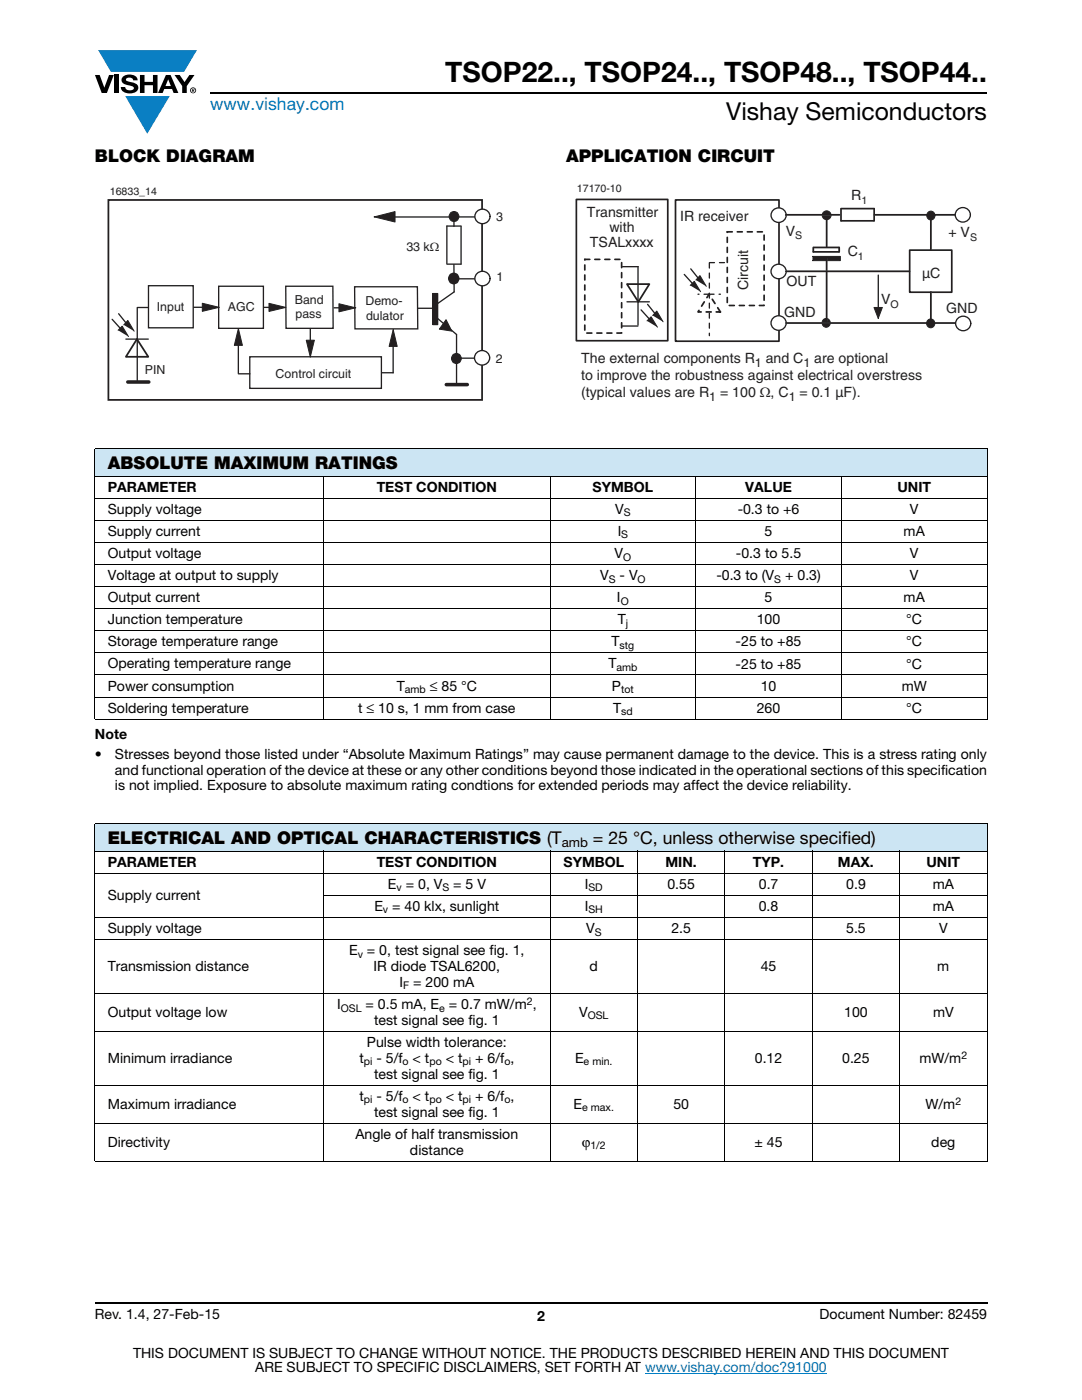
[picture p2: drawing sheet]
<svg xmlns="http://www.w3.org/2000/svg" width="216mm" height="279mm" viewBox="0 0 216 279" stroke-linecap="round" stroke-linejoin="round" font-family="sans-serif">
<g fill="#0a7fc3">
<path d="M19.6 10h19.7l-2.6 4.3h-1.1h-13.5z"/>
<path d="M25 19.2h8.9l-4.5 7.5z"/>
</g>
<g fill="#000">
<path d="M18.9 15h1l.9 2.5 1-2.5h.9l-1.4 3.6h-1zM22.9 15h.9v3.6h-.9zM24.6 15.3a2.1 2.1 0 0 1 2.8 .3l.1 .4h-.9a.79 .79 0 0 0-.7-.5 .79 .79 0 0 0-.8 .4l.3 .3 1 .2a1.08 1.08 0 0 1 1.2 1 1.08 1.08 0 0 1-1.1 1.2 1.73 1.73 0 0 1-2.4-1.2h.9a.96 .96 0 0 0 .8 .6 .96 .96 0 0 0 .9-.4 1.31 1.31 0 0 0-1.2-.6 1.03 1.03 0 0 1-1.1-.6 1.03 1.03 0 0 1 .2-1.1zM27.9 15h.9v1.3h1.7v-1.3h.9v3.6h-.9v-1.6h-1.7v1.6h-.9zM34.8 15h1.1l.9 1.4 1-1.4h1l-1.5 2.2v1.4h-.9v-1.4z"/>
<path d="M33.6 15.9l.5 1.3h-1.1zM33.1 15l-1.6 3.6h1l.3-.8h1.5l.3 .8h1l-1.6-3.6z"/>
<path d="M38.4 17.8h.2v.2h-.2zM38.3 17.7v.7h.1v-.3l.4 .3-.2-.3 .2-.2-.1-.2z"/>
<path d="M38.1 18a.46 .46 0 0 1 .9 0 .46 .46 0 0 1-.9 0zM37.9 18a.6 .6 0 0 0 1.2 0 .6 .6 0 0 0-1.2 0z"/>
</g>
<path d="M42 18.6h155M18.9 260h178.1" fill="none" stroke="#000" stroke-width=".36"/>
<path d="M128.7 274h36.3" fill="none" stroke="#007ec4" stroke-width=".2"/>
<path d="M21.5 37.1h78.9v42.9h-78.9z" fill="#fff"/>
<path d="M83.3 61.5h3.2" fill="none" stroke="#231f20" stroke-width=".26"/>
<path d="M86.3 58.6h1.1v6.2h-1.1z" fill="#231f20"/>
<path d="M86.3 58.6h1.1v6.2h-1.1z" fill="none" stroke="#231f20" stroke-width=".2"/>
<path d="M90.6 58.3l-3.5 2.5M87 63.3l4.1 3.5" fill="none" stroke="#231f20" stroke-width=".26"/>
<path d="M89 63.8l1.2 2.3-2.5-.4z" fill="#231f20"/>
<path d="M89 63.8l1.2 2.3-2.5-.4z" fill="none" stroke="#231f20" stroke-width=".2"/>
<path d="M90.6 52.8v5.5M91.1 71.5h4.2M91.1 66.8v9.7" fill="none" stroke="#231f20" stroke-width=".26"/>
<circle cx="91.1" cy="71.5" r=".99" fill="#231f20"/>
<circle cx="91.1" cy="71.5" r=".99" fill="none" stroke="#231f20" stroke-width=".2"/>
<path d="M90.6 55.6h4.2" fill="none" stroke="#231f20" stroke-width=".26"/>
<circle cx="90.5" cy="55.6" r=".99" fill="#231f20"/>
<circle cx="90.5" cy="55.6" r=".99" fill="none" stroke="#231f20" stroke-width=".34"/>
<path d="M90.6 43.3h4.2" fill="none" stroke="#231f20" stroke-width=".26"/>
<circle cx="90.6" cy="43.2" r=".99" fill="#231f20"/>
<circle cx="90.6" cy="43.2" r=".99" fill="none" stroke="#231f20" stroke-width=".2"/>
<path d="M74.6 43.3l4.2-1.1v2.1z" fill-rule="evenodd" fill="#231f20"/>
<path d="M74.6 43.3l4.2-1.1v2.1z" fill="none" stroke="#231f20" stroke-width=".2"/>
<path d="M70.8 57.2h12.5l.1 8.4h-12.6z" fill="none" stroke="#231f20" stroke-width=".26"/>
<path d="M21.6 39.9h74.6v39.9h-74.6z" fill="none" stroke="#231f20" stroke-width=".35"/>
<circle cx="96.3" cy="55.6" r="1.48" fill="#fff"/>
<circle cx="96.3" cy="55.6" r="1.48" fill="none" stroke="#231f20" stroke-width=".26"/>
<circle cx="96.3" cy="43.2" r="1.48" fill="#fff"/>
<g fill="none" stroke="#231f20" stroke-width=".26">
<path d="M43.6 57.1h9v8.4h-9zM57 57.1h9.4l.1 8.4h-9.4z"/>
<circle cx="96.3" cy="43.2" r="1.48"/>
</g>
<circle cx="96.2" cy="71.4" r="1.48" fill="#fff"/>
<g fill="none" stroke="#231f20" stroke-width=".26">
<path d="M29.6 57h9v8.4h-9zM25.1 67.7h4.5M27.4 61.5v14.4"/>
<circle cx="96.2" cy="71.4" r="1.48"/>
</g>
<path d="M25.5 76.2h4.2" fill="none" stroke="#231f20" stroke-width=".2"/>
<path d="M25.5 76.2h4.2" fill="none" stroke="#231f20" stroke-width=".71"/>
<path d="M27.3 67.7l2.3 3.5h-4.5z" fill="none" stroke="#231f20" stroke-width=".35"/>
<path d="M25.5 64l1.3 2.1-2.1-1.3z" fill="#231f20"/>
<path d="M24.7 64.8l.8-.8 1.3 2.1" fill="none" stroke="#231f20" stroke-width=".2"/>
<path d="M24.4 65.1l1.2 2.1-2-1.3z" fill="#231f20"/>
<path d="M23.6 65.9l.8-.8 1.2 2.1" fill="none" stroke="#231f20" stroke-width=".2"/>
<path d="M22.4 63.7l1.6 1.9M23.7 62.6l1.5 2" fill="none" stroke="#231f20" stroke-width=".26"/>
<path d="M40.4 60.5l3.3 .8-3.3 .8z" fill-rule="evenodd" fill="#231f20"/>
<path d="M40.4 60.5l3.3 .8-3.3 .8z" fill="none" stroke="#231f20" stroke-width=".2"/>
<path d="M38.7 61.3h2.5" fill="none" stroke="#231f20" stroke-width=".26"/>
<path d="M67.6 60.6l3.4 .8-3.4 .8z" fill-rule="evenodd" fill="#231f20"/>
<path d="M67.6 60.6l3.4 .8-3.4 .8z" fill="none" stroke="#231f20" stroke-width=".2"/>
<path d="M66.7 61.4h2.5" fill="none" stroke="#231f20" stroke-width=".26"/>
<path d="M53.7 60.5l3.4 .8-3.4 .9z" fill-rule="evenodd" fill="#231f20"/>
<path d="M53.7 60.5l3.4 .8-3.4 .9z" fill="none" stroke="#231f20" stroke-width=".2"/>
<path d="M49.8 71.2h26.3v6.3h-26.3zM52.7 61.3h2.5" fill="none" stroke="#231f20" stroke-width=".26"/>
<path d="M61.1 67.9h1.6l-.8 3.4z" fill-rule="evenodd" fill="#231f20"/>
<path d="M61.1 67.9h1.6l-.8 3.4z" fill="none" stroke="#231f20" stroke-width=".2"/>
<path d="M61.9 65.6v2.5" fill="none" stroke="#231f20" stroke-width=".26"/>
<path d="M47.6 65.5l.8 3.4h-1.6z" fill-rule="evenodd" fill="#231f20"/>
<path d="M47.6 65.5l.8 3.4h-1.6z" fill="none" stroke="#231f20" stroke-width=".2"/>
<path d="M47.6 68.7v5.8" fill="none" stroke="#231f20" stroke-width=".26"/>
<path d="M78.5 65.8l.8 3.3h-1.7z" fill-rule="evenodd" fill="#231f20"/>
<path d="M78.5 65.8l.8 3.3h-1.7zM89 76.8h4.2" fill="none" stroke="#231f20" stroke-width=".2"/>
<path d="M78 43.3h12.6v1.9M92 45.1h-2.8v7.6M92 45.2v7.5h-2.7M27.4 61.4h2.2M47.6 74.6h2.3M76.1 74.4h2.4M78.4 68.6v5.8" fill="none" stroke="#231f20" stroke-width=".26"/>
<path d="M89 76.8h4.2" fill="none" stroke="#231f20" stroke-width=".71"/>
<path d="M114.8 36.4h80.3v44.2h-80.3z" fill="#fff"/>
<path d="M141.5 58.7h2.2M141.5 58.7h-2.2M141.5 52.5v14.5" fill="none" stroke="#231f20" stroke-width=".26" stroke-dasharray="1 1"/>
<path d="M141.5 58.7l2.2 3.6h-4.4z" fill="none" stroke="#231f20" stroke-width=".35" stroke-dasharray="1 1"/>
<path d="M139.7 55l1.2 2.1-2-1.2z" fill="#231f20"/>
<path d="M138.9 55.9l.8-.9 1.2 2.1" fill="none" stroke="#231f20" stroke-width=".2"/>
<path d="M138.5 56.1l1.3 2.1-2.1-1.2z" fill="#231f20"/>
<path d="M137.7 57l.8-.9 1.3 2.1" fill="none" stroke="#231f20" stroke-width=".2"/>
<path d="M127.3 53.3v11.6M136.5 54.8l1.7 1.8M137.8 53.7l1.6 1.9M125.1 60.2h4.5" fill="none" stroke="#231f20" stroke-width=".26"/>
<path d="M141.6 52.4h3.6" fill="none" stroke="#231f20" stroke-width=".26" stroke-dasharray="1 1"/>
<path d="M125.1 56.7h4.5l-2.2 3.5z" fill="none" stroke="#231f20" stroke-width=".35"/>
<path d="M131.1 62.1l1.2 2.1-2.1-1.2z" fill="#231f20"/>
<path d="M130.2 63l.9-.9 1.2 2.1" fill="none" stroke="#231f20" stroke-width=".2"/>
<path d="M129.9 63.2l1.3 2.1-2.1-1.3z" fill="#231f20"/>
<path d="M129.1 64l.8-.8 1.3 2.1" fill="none" stroke="#231f20" stroke-width=".2"/>
<path d="M124.1 65.1h3.2M127.9 61.8l1.7 1.9M129.2 60.7l1.6 2" fill="none" stroke="#231f20" stroke-width=".26"/>
<path d="M167.8 41.6h6.6v2.5M167.8 41.7v2.4h6.6" fill="none" stroke="#231f20" stroke-width=".34"/>
<path d="M165 42.8v6.4" fill="none" stroke="#231f20" stroke-width=".35"/>
<circle cx="164.9" cy="43" r=".88" fill="#231f20"/>
<circle cx="164.9" cy="43" r=".88" fill="none" stroke="#231f20" stroke-width=".2"/>
<path d="M162.3 49.4v.9h5.1M162.4 49.4h5M167.4 49.4v.9" fill="none" stroke="#231f20" stroke-width=".35"/>
<path d="M162.2 51.2h5.5v.8h-5.5z" fill-rule="evenodd" fill="#231f20"/>
<path d="M162.2 51.2h5.5v.8h-5.5z" fill="none" stroke="#231f20" stroke-width=".2"/>
<circle cx="164.8" cy="64.4" r=".85" fill="#231f20"/>
<circle cx="164.8" cy="64.4" r=".85" fill="none" stroke="#231f20" stroke-width=".2"/>
<path d="M145.1 46.3h7.4v14.7h-7.4z" fill="none" stroke="#231f20" stroke-width=".34" stroke-dasharray="1 1"/>
<path d="M134.8 39.9h20.6v28.2h-20.6z" fill="none" stroke="#231f20" stroke-width=".34"/>
<circle cx="155.4" cy="54.2" r="1.48" fill="#fff"/>
<circle cx="155.4" cy="54.2" r="1.48" fill="none" stroke="#231f20" stroke-width=".26"/>
<circle cx="155.4" cy="64.5" r="1.48" fill="#fff"/>
<circle cx="155.4" cy="64.5" r="1.48" fill="none" stroke="#231f20" stroke-width=".26"/>
<circle cx="155.4" cy="42.9" r="1.48" fill="#fff"/>
<circle cx="155.4" cy="42.9" r="1.48" fill="none" stroke="#231f20" stroke-width=".26"/>
<path d="M156.8 42.9h10.7z" fill="#fff"/>
<path d="M156.8 42.9h10.7" fill="none" stroke="#231f20" stroke-width=".35"/>
<path d="M156.9 64.5h33.8z" fill="#fff"/>
<path d="M156.9 64.5h33.8" fill="none" stroke="#231f20" stroke-width=".35"/>
<path d="M164.9 51.5v12.6z" fill="#fff"/>
<path d="M164.9 51.5v12.6" fill="none" stroke="#231f20" stroke-width=".35"/>
<path d="M174.5 42.9h16.2z" fill="#fff"/>
<path d="M174.5 42.9h16.2" fill="none" stroke="#231f20" stroke-width=".35"/>
<path d="M156.9 54.1h24.6z" fill="#fff"/>
<path d="M156.9 54.1h24.6" fill="none" stroke="#231f20" stroke-width=".35"/>
<path d="M181.5 49.9h8.4v8.4h-8.4z" fill="none" stroke="#231f20" stroke-width=".34"/>
<path d="M124.2 53.2h3.2" fill="none" stroke="#231f20" stroke-width=".26"/>
<path d="M185.7 42.8v7z" fill="#fff"/>
<path d="M185.7 42.8v7" fill="none" stroke="#231f20" stroke-width=".35"/>
<path d="M185.7 58.3v6.2z" fill="#fff"/>
<path d="M185.7 58.3v6.2" fill="none" stroke="#231f20" stroke-width=".35"/>
<circle cx="185.7" cy="43" r=".85" fill="#231f20"/>
<circle cx="185.7" cy="43" r=".85" fill="none" stroke="#231f20" stroke-width=".2"/>
<circle cx="185.7" cy="64.6" r=".85" fill="#231f20"/>
<circle cx="185.7" cy="64.6" r=".85" fill="none" stroke="#231f20" stroke-width=".2"/>
<circle cx="192.1" cy="42.9" r="1.48" fill="#fff"/>
<circle cx="192.1" cy="42.9" r="1.48" fill="none" stroke="#231f20" stroke-width=".26"/>
<circle cx="192.2" cy="64.5" r="1.48" fill="#fff"/>
<circle cx="192.2" cy="64.5" r="1.48" fill="none" stroke="#231f20" stroke-width=".26"/>
<path d="M174.4 61.4h1.7l-.8 2.2z" fill-rule="evenodd" fill="#231f20"/>
<path d="M174.4 61.4h1.7l-.8 2.2z" fill="none" stroke="#231f20" stroke-width=".2"/>
<path d="M175.3 54.9v6.9" fill="none" stroke="#231f20" stroke-width=".26"/>
<path d="M115 39.8h18.2v28.2h-18.2z" fill="none" stroke="#231f20" stroke-width=".34"/>
<path d="M116.7 51.8h7.3v14.7h-7.3z" fill="none" stroke="#231f20" stroke-width=".34" stroke-dasharray="1 1"/>
<g fill="#cce5f3">
<path d="M18.9 89.5h178.1v5.5h-178.1z"/>
<path d="M18.9 164.3h178.1v5.5h-178.1z"/>
</g>
<g fill="none" stroke="#000" stroke-width=".2">
<path d="M18.9 89.5h178.1M18.9 95h178.1M18.9 99.4h178.1M18.9 89.6v53.8M64.6 94.9v48.7M109.8 94.9v48.7M138.8 94.9v48.7M167.9 94.9v48.7M197 89.6v53.8M18.9 103.8h178.1M18.9 108.2h178.1M18.9 112.7h178.1"/>
<path d="M18.9 117.1h178.1M18.9 121.5h178.1M18.9 125.9h178.1M18.9 130.3h178.1M18.9 134.7h178.1M18.9 139.1h178.1M18.9 143.5h178.1M18.9 164.3h178.1M18.9 169.8h178.1M18.9 174.3h178.1M18.9 164.4v67.3M64.5 178.7h132.5"/>
<path d="M64.6 169.8v62.1M109.8 169.8v62.1M127.2 169.8v62.1M144.7 169.8v62.1M162.1 169.8v62.1M179.5 169.8v62.1M197 164.4v67.3M18.9 183.1h178.1M18.9 187.5h178.1M18.9 198.2h178.1M18.9 205.8h178.1M18.9 216.6h178.1"/>
<path d="M18.9 224.2h178.1M18.9 231.8h178.1"/>
</g>
<text font-size="5.6" x="88.9" y="16.4">TSOP22.., TSOP24.., TSOP48.., TSOP44..</text>
<text font-size="4.9" x="144.9" y="24">Vishay Semiconductors</text>
<text font-size="3.5" fill="#007ec4" x="42" y="21.9">www.vishay.com</text>
<g font-size="3.5">
<text x="18.9" y="32.3">BLOCK DIAGRAM</text>
<text x="112.9" y="32.3">APPLICATION CIRCUIT</text>
<text x="21.5" y="93.6">ABSOLUTE MAXIMUM RATINGS</text>
<text x="21.5" y="168.5">ELECTRICAL AND OPTICAL CHARACTERISTICS (T</text>
<text x="118.3" y="168.5">= 25 °C, unless otherwise specified)</text>
</g>
<g font-size="2.8" fill="#231f20">
<text x="169.9" y="40">R</text>
<text x="117.1" y="43.3">Transmitter</text>
<text x="121.6" y="46.2">with</text>
<text x="135.7" y="44.1">IR receiver</text>
<text x="156.8" y="47.1">V</text>
<text x="189.2" y="47.4">+ V</text>
<text x="117.7" y="49.2">TSALxxxx</text>
<text x="169.1" y="51.1">C</text>
<text x="149.3" y="57.9" transform="rotate(-90 149.3 57.9)">Circuit</text>
<text x="156.9" y="57.1">OUT</text>
<text x="184" y="55.5">µC</text>
<text x="156.5" y="63.4">GND</text>
<text x="175.8" y="60.7">V</text>
<text x="188.8" y="62.4">GND</text>
<text x="116" y="72.5">The external components R</text>
<text x="116" y="75.9">to improve the robustness against electrical overstress</text>
<text x="152.8" y="72.5">and C</text>
<text x="162.5" y="72.5">are optional</text>
<text x="116" y="79.3">(typical values are R</text>
<text x="143.7" y="79.3">= 100 Ω, C</text>
<text x="159.5" y="79.3">= 0.1 µF).</text>
</g>
<g font-size="2.8">
<text x="21.5" y="98.1">PARAMETER</text>
<text x="75.2" y="98.1">TEST CONDITION</text>
<text x="118.2" y="98.1">SYMBOL</text>
<text x="148.7" y="98.1">VALUE</text>
<text x="179.1" y="98.1">UNIT</text>
<text x="21.5" y="107">Supply current</text>
<text x="21.5" y="102.6">Supply voltage</text>
<text x="122.8" y="102.6">V</text>
<text x="123.3" y="107">I</text>
<text x="147.2" y="102.6">-0.3 to +6</text>
<text x="152.6" y="107">5</text>
<text x="180.3" y="107">mA</text>
<text x="181.6" y="102.6">V</text>
<text x="21.5" y="111.4">Output voltage</text>
<text x="122.6" y="111.4">V</text>
<text x="146.9" y="111.4">-0.3 to 5.5</text>
<text x="181.6" y="111.4">V</text>
<text x="21.5" y="115.8">Voltage at output to supply</text>
<text x="119.8" y="115.8">V</text>
<text x="123.6" y="115.8">- V</text>
<text x="142.9" y="115.8">-0.3 to (V</text>
<text x="156.7" y="115.8">+ 0.3)</text>
<text x="181.6" y="115.8">V</text>
<text x="21.5" y="120.2">Output current</text>
<text x="21.5" y="124.6">Junction temperature</text>
<text x="123.1" y="120.2">I</text>
<text x="123.3" y="124.6">T</text>
<text x="151" y="124.6">100</text>
<text x="152.6" y="120.2">5</text>
<text x="180.3" y="120.2">mA</text>
<text x="180.8" y="124.6">°C</text>
<text x="21.5" y="129">Storage temperature range</text>
<text x="122" y="129">T</text>
<text x="146.8" y="129">-25 to +85</text>
<text x="180.8" y="129">°C</text>
<text x="21.5" y="133.4">Operating temperature range</text>
<text x="21.5" y="137.8">Power consumption</text>
<text x="79.2" y="137.8">T</text>
<text x="85.8" y="137.8">≤ 85 °C</text>
<text x="121.4" y="133.4">T</text>
<text x="122.1" y="137.8">P</text>
<text x="146.8" y="133.4">-25 to +85</text>
<text x="151.8" y="137.8">10</text>
<text x="179.9" y="137.8">mW</text>
<text x="180.8" y="133.4">°C</text>
<text x="21.5" y="142.2">Soldering temperature</text>
<text x="71.5" y="142.2">t ≤ 10 s, 1 mm from case</text>
<text x="122.3" y="142.2">T</text>
<text x="151" y="142.2">260</text>
<text x="180.8" y="142.2">°C</text>
<text x="18.9" y="147.5">Note</text>
<text x="18.9" y="151.4">•</text>
<text x="22.9" y="154.6">and functional operation of the device at these or any other conditions beyond those indicated in the operational sections of this specification</text>
<text x="22.9" y="151.4">Stresses beyond those listed under “Absolute Maximum Ratings” may cause permanent damage to the device. This is a stress rating only</text>
<text x="22.9" y="157.8">is not implied. Exposure to absolute maximum rating condtions for extended periods may affect the device reliability.</text>
<text x="21.5" y="173">PARAMETER</text>
<text x="75.2" y="173">TEST CONDITION</text>
<text x="112.4" y="173">SYMBOL</text>
<text x="132.8" y="173">MIN.</text>
<text x="150.2" y="173">TYP.</text>
<text x="167.2" y="173">MAX.</text>
<text x="184.9" y="173">UNIT</text>
<text x="21.5" y="179.6">Supply current</text>
<text x="77.4" y="177.4">E = 0, V</text>
<text x="90.4" y="177.4">= 5 V</text>
<text x="116.7" y="177.4">I</text>
<text x="133.2" y="177.4">0.55</text>
<text x="151.4" y="177.4">0.7</text>
<text x="168.9" y="177.4">0.9</text>
<text x="186.1" y="177.4">mA</text>
<text x="74.7" y="181.8">E = 40 klx, sunlight</text>
<text x="116.7" y="181.8">I</text>
<text x="151.4" y="181.8">0.8</text>
<text x="186.1" y="181.8">mA</text>
<text x="21.5" y="186.2">Supply voltage</text>
<text x="69.7" y="190.6">E = 0, test signal see fig. 1,</text>
<text x="117" y="186.2">V</text>
<text x="134" y="186.2">2.5</text>
<text x="168.8" y="186.2">5.5</text>
<text x="187.4" y="186.2">V</text>
<text x="21.5" y="193.8">Transmission distance</text>
<text x="74.5" y="193.8">IR diode TSAL6200,</text>
<text x="79.7" y="197">I</text>
<text x="82.4" y="197">= 200 mA</text>
<text x="117.6" y="193.8">d</text>
<text x="151.8" y="193.8">45</text>
<text x="187" y="193.8">m</text>
<text x="21.5" y="202.9">Output voltage low</text>
<text x="67.3" y="201.4">I</text>
<text x="72.9" y="201.4">= 0.5 mA, E = 0.7 mW/m ,</text>
<text x="115.5" y="202.9">V</text>
<text x="168.4" y="202.9">100</text>
<text x="186.2" y="202.9">mV</text>
<text x="73.2" y="209">Pulse width tolerance:</text>
<text x="74.6" y="204.5">test signal see fig. 1</text>
<text x="21.5" y="212.1">Minimum irradiance</text>
<text x="71.7" y="212.1">t</text>
<text x="74.6" y="215.3">test signal see fig. 1</text>
<text x="75.1" y="212.1">- 5/f</text>
<text x="82.3" y="212.1">&lt; t</text>
<text x="88.9" y="212.1">&lt; t</text>
<text x="94.8" y="212.1">+ 6/f ,</text>
<text x="114.7" y="212.1">E</text>
<text x="150.6" y="212.1">0.12</text>
<text x="168.1" y="212.1">0.25</text>
<text x="183.5" y="212.1">mW/m</text>
<text x="21.5" y="221.3">Maximum irradiance</text>
<text x="71.7" y="219.7">t</text>
<text x="75.1" y="219.7">- 5/f</text>
<text x="82.3" y="219.7">&lt; t</text>
<text x="88.9" y="219.7">&lt; t</text>
<text x="94.8" y="219.7">+ 6/f ,</text>
<text x="114.4" y="221.3">E</text>
<text x="134.4" y="221.3">50</text>
<text x="184.7" y="221.3">W/m</text>
<text x="70.9" y="227.3">Angle of half transmission</text>
<text x="74.6" y="222.9">test signal see fig. 1</text>
<text x="21.5" y="228.9">Directivity</text>
<text x="81.8" y="230.5">distance</text>
<text x="116.1" y="228.9">ϕ</text>
<text x="150.6" y="228.9">± 45</text>
<text x="185.8" y="228.9">deg</text>
<text x="18.9" y="263.3">Rev. 1.4, 27-Feb-15</text>
<text x="107.2" y="263.6">2</text>
<text x="163.6" y="263.3">Document Number: 82459</text>
<text x="26.5" y="271">THIS DOCUMENT IS SUBJECT TO CHANGE WITHOUT NOTICE. THE PRODUCTS DESCRIBED HEREIN AND THIS DOCUMENT</text>
<text x="50.9" y="273.8">ARE SUBJECT TO SPECIFIC DISCLAIMERS, SET FORTH AT www.vishay.com/doc?91000</text>
</g>
<text font-size="2.6" x="112.1" y="169.1">amb</text>
<g font-size="2.5" fill="#231f20">
<text x="99" y="44.1">3</text>
<text x="81.1" y="50.1">33 kΩ</text>
<text x="99.1" y="56.1">1</text>
<text x="31.3" y="62.1">Input</text>
<text x="45.5" y="62.1">AGC</text>
<text x="58.8" y="60.7">Band</text>
<text x="59" y="63.5">pass</text>
<text x="72.9" y="60.8">Demo-</text>
<text x="73.1" y="63.8">dulator</text>
<text x="28.9" y="74.7">PIN</text>
<text x="55" y="75.4">Control circuit</text>
<text x="98.9" y="72.4">2</text>
<text x="150.6" y="73.2">1</text>
<text x="160.3" y="73.2">1</text>
<text x="141.5" y="80">1</text>
<text x="157.4" y="80">1</text>
</g>
<g font-size="2.1" fill="#231f20">
<text x="21.9" y="38.9">16833_14</text>
<text x="115.1" y="38.2">17170-10</text>
<text x="171.9" y="40.7">1</text>
<text x="158.7" y="47.8">S</text>
<text x="171.2" y="51.8">1</text>
<text x="193.6" y="48.1">S</text>
<text x="177.7" y="61.4">O</text>
</g>
<g font-size="2.1">
<text x="124" y="107.5">S</text>
<text x="124.5" y="103.1">S</text>
<text x="124.4" y="111.9">O</text>
<text x="121.5" y="116.3">S</text>
<text x="127.2" y="116.3">O</text>
<text x="154.5" y="116.3">S</text>
<text x="123.9" y="120.7">O</text>
<text x="124.9" y="125.1">j</text>
<text x="123.6" y="129.5">stg</text>
<text x="123" y="133.9">amb</text>
<text x="80.8" y="138.3">amb</text>
<text x="124" y="138.3">tot</text>
<text x="124" y="142.7">sd</text>
<text x="79.1" y="177.9">v</text>
<text x="88.3" y="177.9">S</text>
<text x="117.4" y="177.9">SD</text>
<text x="76.4" y="182.3">v</text>
<text x="117.4" y="182.3">SH</text>
<text x="71.4" y="191.1">v</text>
<text x="118.7" y="186.7">S</text>
<text x="80.4" y="197.5">F</text>
<text x="68" y="201.9">OSL</text>
<text x="87.7" y="201.9">e</text>
<text x="105.1" y="200.5">2</text>
<text x="117.3" y="203.5">OSL</text>
<text x="72.6" y="212.6">pi</text>
<text x="80.3" y="212.6">o</text>
<text x="85.7" y="212.6">po</text>
<text x="92.3" y="212.6">pi</text>
<text x="100.6" y="212.6">o</text>
<text x="116.5" y="212.6">e min.</text>
<text x="191.8" y="211.3">2</text>
<text x="72.6" y="220.2">pi</text>
<text x="80.3" y="220.2">o</text>
<text x="85.7" y="220.2">po</text>
<text x="92.3" y="220.2">pi</text>
<text x="100.6" y="220.2">o</text>
<text x="116.2" y="221.8">e max.</text>
<text x="190.6" y="220.5">2</text>
<text x="117.8" y="229.4">1/2</text>
</g>
</svg>
